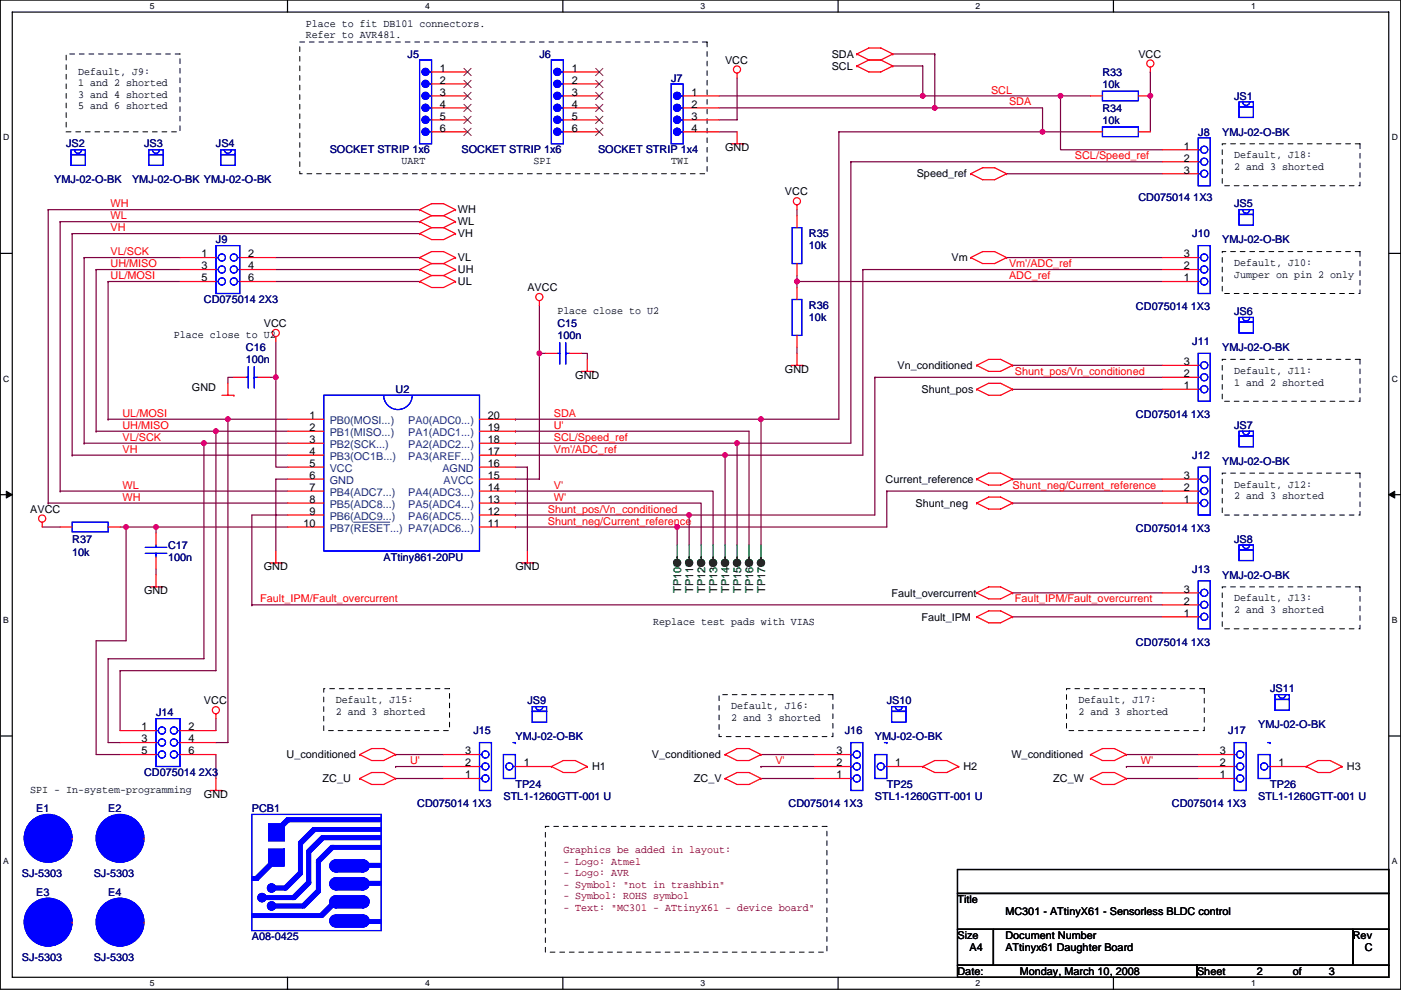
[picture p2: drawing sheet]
<svg xmlns="http://www.w3.org/2000/svg" width="297mm" height="210mm" viewBox="0 0 297 210" stroke-linecap="round" stroke-linejoin="round" font-family="sans-serif">
<path d="M.1 0h296.9v209.8h-296.9zM2.6 2.6h291.8v204.7h-291.8z" fill="none" stroke="#000" stroke-width=".25"/>
<g fill="#fff">
<path d="M31.8 .3h1v2h-1z"/>
<path d="M31.8 207.5h1v2.1h-1z"/>
</g>
<path d="M61 0v2.6M61 207.3v2.5" fill="none" stroke="#000" stroke-width=".25"/>
<g fill="#fff">
<path d="M90.1 .3h1v2h-1z"/>
<path d="M90.1 207.5h1v2.1h-1z"/>
</g>
<path d="M119.3 0v2.6M119.3 207.3v2.5" fill="none" stroke="#000" stroke-width=".25"/>
<g fill="#fff">
<path d="M148.5 .3h1v2h-1z"/>
<path d="M148.5 207.5h1v2.1h-1z"/>
</g>
<path d="M177.7 0v2.6M177.7 207.3v2.5" fill="none" stroke="#000" stroke-width=".25"/>
<g fill="#fff">
<path d="M206.9 .3h1v2h-1z"/>
<path d="M206.9 207.5h1v2.1h-1z"/>
</g>
<path d="M236.1 0v2.6M236.1 207.3v2.5" fill="none" stroke="#000" stroke-width=".25"/>
<g fill="#fff">
<path d="M265.2 .3h1v2h-1z"/>
<path d="M265.2 207.5h1v2.1h-1z"/>
<path d="M.7 28.2h1.3v2h-1.3z"/>
<path d="M295.1 28.2h1.3v2h-1.3z"/>
<path d="M.7 79.3h1.3v2.1h-1.3z"/>
<path d="M295.1 79.3h1.3v2.1h-1.3z"/>
</g>
<path d="M.1 53.7h2.5M294.4 53.7h2.6" fill="none" stroke="#000" stroke-width=".25"/>
<g fill="#fff">
<path d="M.7 130.5h1.2v2h-1.2z"/>
<path d="M295.1 130.5h1.2v2h-1.2z"/>
</g>
<path d="M.1 104.9h2.5M294.4 104.9h2.6" fill="none" stroke="#000" stroke-width=".25"/>
<path d="M1.3 104.2l1.3 .7-1.3 .7zM294.4 104.9l1.3-.7v1.4z" fill="#000" stroke="#000" stroke-width=".21"/>
<g fill="#fff">
<path d="M.7 181.7h1.2v2h-1.2z"/>
<path d="M295.1 181.7h1.2v2h-1.2z"/>
</g>
<path d="M.1 156.1h2.5M294.4 156.1h2.6M203 184.4h91.4v5.1h-91.4zM203 189.5h91.4v7.6h-91.4zM203 197.1h7.6v7.6h-7.6zM210.6 197.1h76.2v7.6h-76.2zM286.8 197.1h7.6v7.6h-7.6zM203 204.7h50.8v2.6h-50.8zM253.8 204.7h40.6v2.6h-40.6z" fill="none" stroke="#000" stroke-width=".25"/>
<g fill="none" stroke="#800040" stroke-width=".25">
<path d="M156.3 16.5v8.9h-3.8M189.3 14h6.3v6.3M189.3 11.5h8.9M198.2 11.5h.1M198.2 11.5v11.4M243.9 15.3h.1M243.9 15.3v12.7M152.5 28h3.8M152.5 20.3h43.1M152.5 22.9h45.7M180.4 34.3h.1M180.4 34.3v59.7h-71.1"/>
<path d="M180.4 34.3h66M195.6 20.3h29.2v11.5h21.6M195.6 20.3h.1M198.2 22.9h.1M198.2 22.9h22.8v5.1M213.4 36.9h33M221 28h.1M221 28h-43.1v60.9h-16.5M221 28h10.2M224.8 20.3h.1M224.8 20.3h6.4M243.9 20.3h.1"/>
<path d="M10.2 44.5h.1M10.2 44.5v62.2M10.2 44.5h78.8M12.8 47h.1M12.8 47v57.2M12.8 47h76.2M15.3 49.6h.1M15.3 49.6v46.9M15.3 49.6h73.7M17.8 54.6h.1M17.8 54.6v39.4M17.8 54.6h20.4"/>
<path d="M20.4 57.2h.1M20.4 57.2v34.3M20.4 57.2h17.8M22.9 59.7h.1M22.9 59.7v29.2M22.9 59.7h15.3M58.5 54.6h30.5M58.5 57.2h30.5M58.5 59.7h30.5M169 59.7h.1M169 44.5v1.2M169 59.7v1.3"/>
<path d="M169 58.4v1.3M169 59.7h77.4M182.9 57.2h.1M182.9 57.2v39.3h-29.2M182.9 57.2h63.5M213.4 54.6h33M58.5 72.4v7.6h-1.3M114.4 75v26.6h-5.1M114.4 75h.1M114.4 64.8v10.2h1.2M123.3 75h1.2v1.2M169 73.7v1.3"/>
<path d="M214.7 77.5h31.7M15.3 96.5h.1M15.3 96.5h45.7M17.8 94h.1M17.8 94h25.4M20.4 91.5h.1M20.4 91.5h25.4M22.9 88.9h.1M22.9 88.9h25.4M43.2 94h17.8M43.2 94v45.7h-20.3v17.8h2.6M43.2 94h.1"/>
<path d="M45.8 91.5h15.2M45.8 91.5v50.8h-20.3v12.7M45.8 91.5h.1M48.3 88.9h12.7M48.3 88.9v68.6h-2.5M48.3 88.9h.1M49.6 80h-1.3v1.3M58.5 80v19.1h2.5M58.5 80h.1M109.3 99.1h2.5v17.8M109.3 96.5h44.4v19.1M109.3 96.5h.1"/>
<path d="M109.3 91.5h49.5v24.1M109.3 88.9h52.1v26.7M109.3 88.9h.1M109.3 91.5h.1M109.3 94h.1M153.7 96.5h.1M156.3 94h.1M156.3 94v21.6M161.4 88.9h.1M185.5 80h.1M185.5 80v29.2h-39.4M185.5 80h60.9"/>
<path d="M214.7 82.6h31.7M9 111.8h3.8M10.2 106.7h.1M10.2 106.7h50.8M12.8 104.2h.1M12.8 104.2h48.2M25.5 111.8h1.2M26.7 111.8v24.1h-6.3v24.1h5.1M26.7 111.8h6.4v1.3M26.7 111.8h.1M33.1 111.8h.1M33.1 111.8h27.9"/>
<path d="M61 109.2h-7.6v19.1M61 101.6h-2.5v15.3M109.3 111.8h34.3v3.8M109.3 111.8h.1M109.3 109.2h36.8v6.4M109.3 109.2h.1M109.3 106.7h39.4v8.9M109.3 106.7h.1M109.3 104.2h41.9v11.4M109.3 104.2h.1M143.6 111.8h.1M146.1 109.2h.1"/>
<path d="M188 104.2h.1M188 104.2v7.6h-44.4M188 104.2h58.4M214.7 106.7h31.7M214.7 101.6h31.7M33.1 120.7v1.2M53.4 128.3h.1M53.4 128.3h193M214.7 125.8h31.7M214.7 130.8h31.7M45.8 152.4v2.6M45.8 160v5.1"/>
<path d="M83.9 165.1h10.1M83.9 160h10.1M83.9 162.6h.1M83.9 162.6h10.1M161.4 165.1h11.4M161.4 160h11.4M161.4 162.6h.1M161.4 162.6h11.4M238.8 165.1h15.3M238.8 160h15.3M238.8 162.6h.1M238.8 162.6h15.3"/>
</g>
<g fill="#f0f" stroke="#f0f" stroke-width=".25">
<circle cx="48.3" cy="88.9" r=".5"/>
<circle cx="114.3" cy="74.9" r=".5"/>
<circle cx="221" cy="27.9" r=".5"/>
<circle cx="45.8" cy="91.4" r=".5"/>
<circle cx="43.2" cy="94" r=".5"/>
<circle cx="156.3" cy="94" r=".5"/>
<circle cx="161.3" cy="88.9" r=".5"/>
<circle cx="33.1" cy="111.8" r=".5"/>
<circle cx="143.6" cy="111.8" r=".5"/>
<circle cx="146.1" cy="109.2" r=".5"/>
<circle cx="153.7" cy="96.5" r=".5"/>
<circle cx="169" cy="59.7" r=".5"/>
<circle cx="198.2" cy="22.9" r=".5"/>
<circle cx="195.6" cy="20.3" r=".5"/>
<circle cx="26.7" cy="111.8" r=".5"/>
<circle cx="224.8" cy="20.3" r=".5"/>
<circle cx="58.5" cy="80" r=".5"/>
<circle cx="243.9" cy="20.3" r=".5"/>
</g>
<g fill="none" stroke="#f00" stroke-width=".25">
<path d="M91.5 15.3h7.6M91.5 17.8h7.6M119.4 15.3h7.7M119.4 17.8h7.7M156.3 15.5v1M181.7 14h.1M181.7 14l2.5 1.3h2.5l2.6-1.3M181.7 11.5l2.5-1.3h2.5l2.6 1.3M181.7 11.5h.1M181.7 11.5l2.5 1.2M184.2 12.7h2.5M184.2 12.7l-2.5 1.3"/>
<path d="M186.7 12.7l2.6 1.3M189.3 14h.1M189.3 11.5h.1M189.3 11.5l-2.6 1.2M243.9 14.2v1.1M91.5 20.3h7.6M91.5 22.9h7.6M91.5 25.4h7.6M91.5 28h7.6M119.4 20.3h7.7M119.4 22.9h7.7M119.4 25.4h7.7"/>
<path d="M119.4 28h7.7M144.8 20.3h7.7M144.8 22.9h7.7M144.8 25.4h7.7M144.8 28h7.7M155 30.5h2.5M156.3 28v2.5M157.5 30.5h.1M205.8 36.9l2.5-1.3h2.6l2.5 1.3M205.8 36.9h.1M205.8 36.9l2.5 1.2h2.6l2.5-1.2M213.4 36.9h.1"/>
<path d="M231.2 20.3h2.5M231.2 28h2.5M241.4 20.3h2.5M241.4 28h2.5M246.4 31.8h7.7M246.4 34.3h7.7M246.4 36.9h7.7M38.2 54.6h7.6M38.2 57.2h7.6M38.2 59.7h7.6M50.9 54.6h7.6M50.9 57.2h7.6"/>
<path d="M50.9 59.7h7.6M89 54.6l2.5-1.2h2.5l2.6 1.2M89 54.6h.1M89 57.2h.1M89 59.7l2.5 1.3h2.5l2.6-1.3M89 59.7h.1M89 49.6l2.5 1.2h2.5l2.6-1.2M89 49.6h.1M89 44.5l2.5-1.3h2.5l2.6 1.3M89 44.5h.1M89 47h.1M89 54.6l2.5 1.3"/>
<path d="M89 57.2l2.5 1.2M89 44.5l2.5 1.2M89 47l2.5 1.3M91.5 55.9h2.5M91.5 58.4h2.5M91.5 48.3h2.5M91.5 45.7h2.5M91.5 55.9l-2.5 1.3M91.5 58.4l-2.5 1.3M91.5 48.3l-2.5 1.3M91.5 45.7l-2.5 1.3M94 55.9l2.6 1.3"/>
<path d="M94 58.4l2.6 1.3M94 48.3l2.6 1.3M94 45.7l2.6 1.3M96.6 54.6h.1M96.6 57.2h.1M96.6 59.7h.1M96.6 49.6h.1M96.6 44.5h.1M96.6 47h.1M96.6 54.6l-2.6 1.3M96.6 57.2l-2.6 1.2M96.6 44.5l-2.6 1.2"/>
<path d="M96.6 47l-2.6 1.3M169 43.5v1M169 45.7v2.6M169 55.9v2.5M205.8 54.6l2.5-1.2h2.6l2.5 1.2M205.8 54.6h.1M205.8 54.6l2.5 1.3h2.6l2.5-1.3M213.4 54.6h.1M246.4 54.6h7.7M246.4 57.2h7.7M246.4 59.7h7.7M58.5 71.4v1"/>
<path d="M114.4 63.8v1M115.6 75h2.6M120.7 75h2.6M123.3 78.8h2.5M124.5 76.2v2.6M125.8 78.8h.1M167.7 77.5h2.5M169 75v2.5M169 61v2.5M169 71.1v2.6M170.2 77.5h.1M207.1 77.5l2.5-1.3h2.5l2.6 1.3"/>
<path d="M207.1 77.5h.1M207.1 77.5l2.5 1.3h2.5l2.6-1.3M214.7 77.5h.1M246.4 77.5h7.7M47.1 83.8h2.5M48.3 81.3v2.5M49.6 83.8h.1M49.6 80h2.5M54.7 80h2.5M61 88.9h7.6M61 91.5h7.6M61 94h7.6"/>
<path d="M61 96.5h7.6M61 99.1h7.6M101.7 88.9h7.6M101.7 91.5h7.6M101.7 94h7.6M101.7 96.5h7.6M101.7 99.1h7.6M207.1 82.6l2.5-1.3h2.5l2.6 1.3M207.1 82.6h.1M207.1 82.6l2.5 1.2h2.5l2.6-1.2M214.7 82.6h.1M246.4 80h7.7"/>
<path d="M246.4 82.6h7.7M9 110.8v1M12.8 111.8h2.5M22.9 111.8h2.6M33.1 113.1v2.5M33.1 118.1v2.6M57.2 119.4h2.6M58.5 116.9v2.5M59.8 119.4h.1M61 101.6h7.6M61 104.2h7.6M61 106.7h7.6"/>
<path d="M61 109.2h7.6M61 111.8h7.6M101.7 101.6h7.6M101.7 104.2h7.6M101.7 106.7h7.6M101.7 109.2h7.6M101.7 111.8h7.6M110.6 119.4h2.5M111.8 116.9v2.5M113.1 119.4h.1M207.1 101.6l2.5-1.2h2.5l2.6 1.2M207.1 101.6h.1"/>
<path d="M207.1 101.6l2.5 1.3h2.5l2.6-1.3M207.1 106.7l2.5-1.3h2.5l2.6 1.3M207.1 106.7h.1M207.1 106.7l2.5 1.3h2.5l2.6-1.3M214.7 101.6h.1M214.7 106.7h.1M246.4 101.6h7.7M246.4 104.2h7.7M246.4 106.7h7.7M31.8 124.5h2.6M33.1 121.9v2.6M34.4 124.5h.1"/>
<path d="M207.1 125.8l2.5-1.3h2.5l2.6 1.3M207.1 125.8h.1M207.1 125.8l2.5 1.2h2.5l2.6-1.2M207.1 130.8l2.5-1.2h2.5l2.6 1.2M207.1 130.8h.1M207.1 130.8l2.5 1.3h2.5l2.6-1.3M214.7 125.8h.1M214.7 130.8h.1M246.4 130.8h7.7M246.4 128.3h7.7M246.4 125.8h7.7M25.5 155h7.6"/>
<path d="M25.5 157.5h7.6M38.2 155h7.6M38.2 157.5h7.6M45.8 151.4v1M15.3 177.8h.1M25.5 160h7.6M30.5 177.8h.1M38.2 160h7.6M44.5 167.7h2.6M45.8 165.1v2.6M47.1 167.7h.1M76.3 160l2.5-1.2h2.5l2.6 1.2"/>
<path d="M76.3 160h.1M76.3 160l2.5 1.3h2.5l2.6-1.3M76.3 165.1l2.5-1.2h2.5l2.6 1.2M76.3 165.1h.1M76.3 165.1l2.5 1.3h2.5l2.6-1.3M83.9 160h.1M83.9 165.1h.1M94 160h7.7M94 162.6h7.7M94 165.1h7.7M109.3 162.6h7.6M116.9 162.6l2.5-1.3h2.6l2.5 1.3"/>
<path d="M116.9 162.6l2.5 1.3h2.6l2.5-1.3M116.9 162.6h.1M124.5 162.6h.1M153.7 160l2.6-1.2h2.5l2.6 1.2M153.7 160h.1M153.7 160l2.6 1.3h2.5l2.6-1.3M153.7 165.1l2.6-1.2h2.5l2.6 1.2M153.7 165.1h.1M153.7 165.1l2.6 1.3h2.5l2.6-1.3M161.4 160h.1M161.4 165.1h.1M172.8 160h7.6"/>
<path d="M172.8 162.6h7.6M172.8 165.1h7.6M188 162.6h7.6M195.6 162.6l2.6-1.3h2.5l2.6 1.3M195.6 162.6l2.6 1.3h2.5l2.6-1.3M195.6 162.6h.1M203.3 162.6h.1M231.2 160l2.5-1.2h2.6l2.5 1.2M231.2 160h.1M231.2 160l2.5 1.3h2.6l2.5-1.3M231.2 165.1l2.5-1.2h2.6l2.5 1.2M231.2 165.1h.1"/>
<path d="M231.2 165.1l2.5 1.3h2.6l2.5-1.3M238.8 160h.1M238.8 165.1h.1M254.1 160h7.6M254.1 162.6h7.6M254.1 165.1h7.6M269.3 162.6h7.6M276.9 162.6l2.6-1.3h2.5l2.5 1.3M276.9 162.6l2.6 1.3h2.5l2.5-1.3M276.9 162.6h.1M284.5 162.6h.1M15.3 195.6h.1"/>
<path d="M30.5 195.6h.1"/>
<circle cx="156.3" cy="14.7" r=".76"/>
<circle cx="243.9" cy="13.5" r=".76"/>
<circle cx="169" cy="42.7" r=".76"/>
<circle cx="58.5" cy="70.6" r=".76"/>
<circle cx="114.3" cy="63" r=".76"/>
<circle cx="8.9" cy="110" r=".76"/>
<circle cx="45.8" cy="150.6" r=".76"/>
</g>
<path d="M14 11.5h24.2v16.5h-24.2zM63.6 8.9h86.3v28h-86.3zM259.1 30.5h29.2v8.9h-29.2zM259.1 53.4h29.2v8.9h-29.2zM259.1 76.2h29.2v8.9h-29.2zM259.1 100.4h29.2v8.8h-29.2zM259.1 124.5h29.2v8.9h-29.2zM68.6 146.1h26.7v8.9h-26.7zM152.5 147.3h24.1v8.9h-24.1zM226.1 146.1h29.2v8.9h-29.2zM115.6 175.3h59.7v26.7h-59.7z" fill="none" stroke="#000" stroke-width=".21" stroke-dasharray="1 1 1 1 1 1 1 1"/>
<g fill="none" stroke="#00f" stroke-width=".25">
<path d="M89 12.7h2.5v17.8h-2.5zM91 17.8h.5M91 15.3h.5M116.9 12.7h2.5v17.8h-2.5zM118.9 17.8h.5M118.9 15.3h.5M142.3 17.8h2.5v12.7h-2.5zM233.7 19.3h7.7v2.1h-7.7zM15 32.8h3.1v2.3h-3.1zM15 31.8h3.1v1h-3.1zM15.8 31.7a.75 .75 0 0 0 .8 .8 .75 .75 0 0 0 .7-.8M31.6 32.8h3v2.3h-3z"/>
<path d="M31.6 31.8h3v1h-3zM32.3 31.7a.75 .75 0 0 0 .8 .8 .75 .75 0 0 0 .7-.8M46.8 32.8h3v2.3h-3zM46.8 31.8h3v1h-3zM47.6 31.7a.75 .75 0 0 0 .7 .8 .75 .75 0 0 0 .8-.8M91 20.3h.5M91 25.4h.5M91 22.9h.5M91 28h.5M91.5 22.9h.1M91.5 28h.1M118.9 20.3h.5"/>
<path d="M118.9 25.4h.5M118.9 22.9h.5M118.9 28h.5M119.4 22.9h.1M119.4 28h.1M144.3 22.9h.5M144.3 25.4h.5M144.3 20.3h.5M144.3 28h.5M144.8 28h.1M233.7 26.9h7.7v2.1h-7.7zM254.1 29.2h2.5v10.2h-2.5z"/>
<path d="M254.1 31.8h.5M254.1 34.3h.5M254.1 36.9h.5M262.7 22.6h3v2.3h-3zM262.7 21.6h3v1h-3zM263.5 21.6a.75 .75 0 0 0 .7 .8 .75 .75 0 0 0 .8-.8M45.8 54.6h.5M45.8 57.2h.5M45.8 59.7h.5M45.8 52.1h5.1v10.2h-5.1zM50.4 54.6h.5M50.4 59.7h.5"/>
<path d="M50.4 57.2h.5M168 48.3h2v7.6h-2zM254.1 52.1h2.5v10.2h-2.5zM254.1 59.7h.5M254.1 57.2h.5M254.1 54.6h.5M262.7 45.5h3v2.3h-3zM262.7 44.5h3v1h-3zM263.5 44.4a.75 .75 0 0 0 .7 .8 .75 .75 0 0 0 .8-.8M52.6 77.7v4.6M53.9 77.7v4.6M118.2 75h.5"/>
<path d="M118.7 72.7v4.5M119.9 72.7v4.5M119.9 75h.1M119.9 75h.8M168 63.5h2v7.6h-2zM254.1 75h2.5v10.1h-2.5zM254.1 77.5h.5M262.7 68.3h3v2.3h-3zM262.7 67.3h3v1h-3zM263.5 67.3a.75 .75 0 0 0 .7 .8 .75 .75 0 0 0 .8-.8M52.1 80h.5M53.9 80h.1"/>
<path d="M53.9 80h.8M68.6 83.8h33.1v33.1h-33.1zM81.3 83.8a3 3 0 0 0 3.1 3.1 3 3 0 0 0 3-3.1M254.1 99.1h2.5v10.1h-2.5zM254.1 82.6h.5M254.1 80h.5M262.7 92.5h3v2.3h-3zM262.7 91.5h3v1h-3zM263.5 91.4a.75 .75 0 0 0 .7 .8 .75 .75 0 0 0 .8-.8M15.3 110.8h7.6v2h-7.6zM30.8 117.4h4.6M30.8 116.1h4.6"/>
<path d="M33.1 115.6v.5M33.1 117.4h.1M33.1 117.4v.7M254.1 106.7h.5M254.1 104.2h.5M254.1 101.6h.5M262.7 116.6h3v2.3h-3zM262.7 115.6h3v1h-3zM263.5 115.6a.75 .75 0 0 0 .7 .7 .75 .75 0 0 0 .8-.7M254.1 123.2h2.5v10.2h-2.5zM254.1 130.8h.5M254.1 128.3h.5"/>
<path d="M254.1 125.8h.5M33.1 152.4h5.1v10.2h-5.1zM33.1 155h.5M33.1 157.5h.5M37.7 155h.5M37.7 157.5h.5M101.7 157.5h2.5v10.2h-2.5zM108.8 157.5h.5M109.3 157.5h.1M112.8 150.9h3.1v2.3h-3.1zM112.8 149.9h3.1v1h-3.1zM113.6 149.9a.75 .75 0 0 0 .7 .7 .75 .75 0 0 0 .8-.7"/>
<path d="M180.4 157.5h2.5v10.2h-2.5zM187.5 157.5h.5M188 157.5h.1M189 150.9h3.1v2.3h-3.1zM189 149.9h3.1v1h-3.1zM189.8 149.9a.75 .75 0 0 0 .7 .7 .75 .75 0 0 0 .8-.7M261.7 157.5h2.5v10.2h-2.5zM268.8 157.5h.5M269.3 157.5h.1M270.3 148.4h3.1v2.2h-3.1zM270.3 147.3h3.1v1.1h-3.1zM271.1 147.3a.75 .75 0 0 0 .7 .8 .75 .75 0 0 0 .8-.8"/>
<path d="M33.1 160h.5M37.7 160h.5M53.4 172.7h27.4v24.7h-27.4zM101.7 165.1h.5M101.7 162.6h.5M101.7 160h.5M106.7 160h2.6v5.1h-2.6zM108.8 162.6h.5M180.4 165.1h.5M180.4 162.6h.5M180.4 160h.5M185.5 160h2.5v5.1h-2.5z"/>
<path d="M187.5 162.6h.5M261.7 165.1h.5M261.7 162.6h.5M261.7 160h.5M266.8 160h2.5v5.1h-2.5zM268.8 162.6h.5"/>
<circle cx="255.3" cy="34.3" r=".76"/>
<circle cx="255.3" cy="31.8" r=".76"/>
<circle cx="255.3" cy="36.8" r=".76"/>
<circle cx="47" cy="54.6" r=".76"/>
<circle cx="47" cy="57.2" r=".76"/>
<circle cx="47" cy="59.7" r=".76"/>
<circle cx="49.6" cy="54.6" r=".76"/>
<circle cx="49.6" cy="57.2" r=".76"/>
<circle cx="49.6" cy="59.7" r=".76"/>
<circle cx="255.3" cy="54.6" r=".76"/>
<circle cx="255.3" cy="57.2" r=".76"/>
<circle cx="255.3" cy="59.7" r=".76"/>
<circle cx="255.3" cy="77.5" r=".76"/>
<circle cx="255.3" cy="80" r=".76"/>
<circle cx="255.3" cy="82.6" r=".76"/>
<circle cx="255.3" cy="101.6" r=".76"/>
<circle cx="255.3" cy="106.7" r=".76"/>
<circle cx="255.3" cy="104.1" r=".76"/>
<circle cx="255.3" cy="125.7" r=".76"/>
<circle cx="255.3" cy="128.3" r=".76"/>
<circle cx="255.3" cy="130.8" r=".76"/>
<circle cx="34.3" cy="157.5" r=".76"/>
<circle cx="34.3" cy="154.9" r=".76"/>
<circle cx="36.9" cy="157.5" r=".76"/>
<circle cx="36.9" cy="154.9" r=".76"/>
<circle cx="34.3" cy="160" r=".76"/>
<circle cx="36.9" cy="160" r=".76"/>
<circle cx="102.9" cy="165.1" r=".76"/>
<circle cx="102.9" cy="160" r=".76"/>
<circle cx="102.9" cy="162.6" r=".76"/>
<circle cx="108" cy="162.6" r=".76"/>
<circle cx="181.7" cy="165.1" r=".76"/>
<circle cx="181.7" cy="160" r=".76"/>
<circle cx="181.7" cy="162.6" r=".76"/>
<circle cx="186.7" cy="162.6" r=".76"/>
<circle cx="262.9" cy="165.1" r=".76"/>
<circle cx="262.9" cy="160" r=".76"/>
<circle cx="262.9" cy="162.6" r=".76"/>
<circle cx="268" cy="162.6" r=".76"/>
</g>
<g fill="#00f" stroke="#00f" stroke-width=".25">
<path d="M67.1 182.9v6.1h.8v-6.1z" fill-rule="evenodd"/>
<path d="M58 191.8v.8h6.1v-.8z" fill-rule="evenodd"/>
<path d="M64.1 191.8l3-3.1h.8v.6l-3.3 3.3h-.5z" fill-rule="evenodd"/>
<path d="M74.7 183.2v.7h6.1v-.7z" fill-rule="evenodd"/>
<path d="M65.1 187h.7v.5l-3.3 3.3h-.5v-.8z" fill-rule="evenodd"/>
<path d="M65.1 180.6v6.6h.7v-6.6z" fill-rule="evenodd"/>
<path d="M53.4 185.9v.8h1.3v-.8z" fill-rule="evenodd"/>
<path d="M63.3 184.9h.8v.5l-3.3 3.3h-.5v-.7z" fill-rule="evenodd"/>
<path d="M63.3 179.1v6.1h.8v-6.1z" fill-rule="evenodd"/>
<path d="M70.2 179.3h.7v.6l-3.3 3.3h-.5v-.8z" fill-rule="evenodd"/>
<path d="M68.1 177.3h.8v.5l-3.3 3.3h-.5v-.7z" fill-rule="evenodd"/>
<path d="M66.4 175.5h.7v.5l-3.3 3.3h-.5v-.7z" fill-rule="evenodd"/>
<path d="M70.4 179.3v.8h10.4v-.8z" fill-rule="evenodd"/>
<path d="M68.4 177.3v.8h12.4v-.8z" fill-rule="evenodd"/>
<path d="M66.4 175.5v.8h14.4v-.8z" fill-rule="evenodd"/>
<path d="M71.2 182.4v2.5h5.8v-2.5z" fill-rule="evenodd"/>
<path d="M71.2 186.2v2.5h5.8v-2.5z" fill-rule="evenodd"/>
<path d="M71.2 190v2.6h5.8v-2.6z" fill-rule="evenodd"/>
<path d="M74.7 187v.7h6.1v-.7z" fill-rule="evenodd"/>
<path d="M56.2 190v.8h6.1v-.8z" fill-rule="evenodd"/>
<path d="M53.4 193.8v.8h14.5v-.8z" fill-rule="evenodd"/>
<path d="M67.9 193.8l3-3h.8v.5l-3.3 3.3h-.5z" fill-rule="evenodd"/>
<path d="M71.2 194.1v2.5h5.8v-2.5z" fill-rule="evenodd"/>
<path d="M75 195.1v.8h5.8v-.8z" fill-rule="evenodd"/>
<path d="M57 174.8v3.5h3.3v-3.5z" fill-rule="evenodd"/>
<path d="M57 180.1v3.6h3.3v-3.6z" fill-rule="evenodd"/>
<path d="M57.7 176.6l3.1-3.1h.7v.5l-3.3 3.3h-.5z" fill-rule="evenodd"/>
<path d="M60.8 173.5v.8h20v-.8z" fill-rule="evenodd"/>
<path d="M54.2 185.9l3-3h.8v.5l-3.3 3.3h-.5z" fill-rule="evenodd"/>
<path d="M57.2 188v.7h3.3v-.7z" fill-rule="evenodd"/>
<path d="M67.1 182.9v6.1h.8v-6.1z" fill-rule="evenodd"/>
<path d="M58 191.8v.8h6.1v-.8z" fill-rule="evenodd"/>
<path d="M64.1 191.8l3-3.1h.8v.6l-3.3 3.3h-.5z" fill-rule="evenodd"/>
<path d="M74.7 183.2v.7h6.1v-.7z" fill-rule="evenodd"/>
<path d="M65.1 187h.7v.5l-3.3 3.3h-.5v-.8z" fill-rule="evenodd"/>
<path d="M65.1 180.6v6.6h.7v-6.6z" fill-rule="evenodd"/>
<path d="M53.4 185.9v.8h1.3v-.8z" fill-rule="evenodd"/>
<path d="M63.3 184.9h.8v.5l-3.3 3.3h-.5v-.7z" fill-rule="evenodd"/>
<path d="M63.3 179.1v6.1h.8v-6.1z" fill-rule="evenodd"/>
<path d="M70.2 179.3h.7v.6l-3.3 3.3h-.5v-.8z" fill-rule="evenodd"/>
<path d="M68.1 177.3h.8v.5l-3.3 3.3h-.5v-.7z" fill-rule="evenodd"/>
<path d="M66.4 175.5h.7v.5l-3.3 3.3h-.5v-.7z" fill-rule="evenodd"/>
<path d="M70.4 179.3v.8h10.4v-.8z" fill-rule="evenodd"/>
<path d="M68.4 177.3v.8h12.4v-.8z" fill-rule="evenodd"/>
<path d="M66.4 175.5v.8h14.4v-.8z" fill-rule="evenodd"/>
<path d="M71.2 182.4v2.5h5.8v-2.5z" fill-rule="evenodd"/>
<path d="M71.2 186.2v2.5h5.8v-2.5z" fill-rule="evenodd"/>
<path d="M71.2 190v2.6h5.8v-2.6z" fill-rule="evenodd"/>
<path d="M74.7 187v.7h6.1v-.7z" fill-rule="evenodd"/>
<path d="M56.2 190v.8h6.1v-.8z" fill-rule="evenodd"/>
<path d="M53.4 193.8v.8h14.5v-.8z" fill-rule="evenodd"/>
<path d="M67.9 193.8l3-3h.8v.5l-3.3 3.3h-.5z" fill-rule="evenodd"/>
<path d="M71.2 194.1v2.5h5.8v-2.5z" fill-rule="evenodd"/>
<path d="M75 195.1v.8h5.8v-.8z" fill-rule="evenodd"/>
<path d="M57 174.8v3.5h3.3v-3.5z" fill-rule="evenodd"/>
<path d="M57 180.1v3.6h3.3v-3.6z" fill-rule="evenodd"/>
<path d="M57.7 176.6l3.1-3.1h.7v.5l-3.3 3.3h-.5z" fill-rule="evenodd"/>
<path d="M60.8 173.5v.8h20v-.8z" fill-rule="evenodd"/>
<path d="M54.2 185.9l3-3h.8v.5l-3.3 3.3h-.5z" fill-rule="evenodd"/>
<path d="M57.2 188v.7h3.3v-.7z" fill-rule="evenodd"/>
<circle cx="10.2" cy="177.8" r="5.1"/>
<circle cx="90.2" cy="22.9" r=".76"/>
<circle cx="90.2" cy="20.3" r=".76"/>
<circle cx="90.2" cy="17.8" r=".76"/>
<circle cx="90.2" cy="15.2" r=".76"/>
<circle cx="90.2" cy="27.9" r=".76"/>
<circle cx="90.2" cy="25.4" r=".76"/>
<circle cx="118.2" cy="22.9" r=".76"/>
<circle cx="118.2" cy="20.3" r=".76"/>
<circle cx="118.2" cy="17.8" r=".76"/>
<circle cx="118.2" cy="15.2" r=".76"/>
<circle cx="118.2" cy="27.9" r=".76"/>
<circle cx="118.2" cy="25.4" r=".76"/>
<circle cx="10.2" cy="195.6" r="5.1"/>
<circle cx="25.4" cy="177.8" r="5.1"/>
<circle cx="25.4" cy="195.6" r="5.1"/>
<circle cx="143.6" cy="27.9" r=".76"/>
<circle cx="143.6" cy="25.4" r=".76"/>
<circle cx="143.6" cy="22.9" r=".76"/>
<circle cx="143.6" cy="20.3" r=".76"/>
<circle cx="57.6" cy="192.2" r=".88"/>
<circle cx="55.5" cy="190.4" r=".88"/>
<circle cx="57.6" cy="188.3" r=".88"/>
<circle cx="77" cy="183.7" r="1.26"/>
<circle cx="71.2" cy="183.7" r="1.26"/>
<circle cx="77" cy="187.5" r="1.26"/>
<circle cx="71.2" cy="187.5" r="1.26"/>
<circle cx="71.2" cy="191.3" r="1.26"/>
<circle cx="77" cy="191.3" r="1.26"/>
<circle cx="71.2" cy="195.3" r="1.26"/>
<circle cx="77" cy="195.3" r="1.26"/>
</g>
<g fill="#008000" stroke="#008000" stroke-width=".25">
<circle cx="143.6" cy="119.4" r=".76"/>
<circle cx="146.1" cy="119.4" r=".76"/>
<circle cx="148.6" cy="119.4" r=".76"/>
<circle cx="151.2" cy="119.4" r=".76"/>
<circle cx="153.7" cy="119.4" r=".76"/>
<circle cx="156.3" cy="119.4" r=".76"/>
<circle cx="158.8" cy="119.4" r=".76"/>
<circle cx="161.3" cy="119.4" r=".76"/>
</g>
<g fill="none" stroke="#008000" stroke-width=".25">
<path d="M143.6 118.1h.1M143.6 115.6v3M146.1 118.1h.1M146.1 115.6v3M148.7 118.1h.1M148.7 115.6v3M151.2 118.1h.1M151.2 115.6v3M153.7 118.1h.1M153.7 115.6v3M156.3 118.1h.1M156.3 115.6v3"/>
<path d="M158.8 118.1h.1M158.8 115.6v3M161.4 118.1h.1M161.4 115.6v3"/>
</g>
<g fill="none" stroke="#804000" stroke-width=".21">
<path d="M98.4 14.5l1.5 1.5M98.4 17l1.5 1.6M98.4 19.6l1.5 1.5M99.9 14.5l-1.6 1.5M99.9 17l-1.6 1.6M99.9 19.6l-1.6 1.5M126.3 14.5l1.5 1.5M126.3 17l1.5 1.6M126.3 19.6l1.5 1.5M127.8 14.5l-1.5 1.5M127.8 17l-1.5 1.6M127.8 19.6l-1.5 1.5"/>
<path d="M98.4 22.1l1.5 1.6M98.4 24.7l1.5 1.5M98.4 27.2l1.5 1.5M99.9 22.1l-1.6 1.6M99.9 24.7l-1.6 1.5M99.9 27.2l-1.6 1.5M126.3 22.1l1.5 1.6M126.3 24.7l1.5 1.5M126.3 27.2l1.5 1.5M127.8 22.1l-1.5 1.6M127.8 24.7l-1.5 1.5M127.8 27.2l-1.5 1.5"/>
</g>
<path d="M75 110.8h7.6" fill="none" stroke="#004080" stroke-width=".21"/>
<g font-size="2.3">
<text x="64.8" y="5.7">Place to fit DB101 connectors.</text>
<text x="64.8" y="8.1">Refer to AVR481.</text>
<text x="16.6" y="15.8">Default, J9:</text>
<text x="93.3" y="15.2">1</text>
<text x="93.3" y="17.8">2</text>
<text x="121.2" y="15.2">1</text>
<text x="121.2" y="17.8">2</text>
<text x="153.7" y="13.5">VCC</text>
<text x="176.3" y="14.8">SCL</text>
<text x="176.3" y="12.2">SDA</text>
<text x="241.4" y="12.2">VCC</text>
<text x="16.6" y="18.3">1 and 2 shorted</text>
<text x="16.6" y="20.7">3 and 4 shorted</text>
<text x="16.6" y="23.2">5 and 6 shorted</text>
<text x="93.3" y="20.3">3</text>
<text x="93.3" y="22.9">4</text>
<text x="121.2" y="20.3">3</text>
<text x="121.2" y="22.9">4</text>
<text x="146.6" y="20.3">1</text>
<text x="146.6" y="22.9">2</text>
<text x="93.3" y="25.4">5</text>
<text x="93.3" y="27.9">6</text>
<text x="121.2" y="25.4">5</text>
<text x="121.2" y="27.9">6</text>
<text x="146.6" y="25.4">3</text>
<text x="146.6" y="27.9">4</text>
<text x="85.2" y="34.9">UART</text>
<text x="113.1" y="34.9">SPI</text>
<text x="142.3" y="34.9">TWI</text>
<text x="153.7" y="32">GND</text>
<text x="251" y="31.7">1</text>
<text x="251" y="34.3">2</text>
<text x="261.7" y="33.6">Default, J18:</text>
<text x="166.4" y="41.4">VCC</text>
<text x="194.4" y="37.6">Speed_ref</text>
<text x="251" y="36.8">3</text>
<text x="261.7" y="36">2 and 3 shorted</text>
<text x="97.1" y="45.3">WH</text>
<text x="97.1" y="47.8">WL</text>
<text x="97.1" y="50.3">VH</text>
<text x="42.7" y="54.6">1</text>
<text x="42.7" y="57.1">3</text>
<text x="42.7" y="59.7">5</text>
<text x="52.6" y="54.6">2</text>
<text x="52.6" y="57.1">4</text>
<text x="52.6" y="59.7">6</text>
<text x="97.1" y="55.4">VL</text>
<text x="97.1" y="58">UH</text>
<text x="201.7" y="55.4">Vm</text>
<text x="251" y="59.7">1</text>
<text x="251" y="57.1">2</text>
<text x="251" y="54.6">3</text>
<text x="261.7" y="56.5">Default, J10:</text>
<text x="261.7" y="58.9">Jumper on pin 2 only</text>
<text x="97.1" y="60.5">UL</text>
<text x="111.8" y="61.8">AVCC</text>
<text x="36.9" y="71.7">Place close to U2</text>
<text x="55.9" y="69.4">VCC</text>
<text x="118.2" y="66.6">Place close to U2</text>
<text x="251" y="77.5">3</text>
<text x="40.7" y="82.8">GND</text>
<text x="122" y="80.3">GND</text>
<text x="166.4" y="79">GND</text>
<text x="190.3" y="78.3">Vn_conditioned</text>
<text x="195.4" y="83.4">Shunt_pos</text>
<text x="251" y="82.5">1</text>
<text x="251" y="80">2</text>
<text x="261.7" y="79.3">Default, J11:</text>
<text x="261.7" y="81.8">1 and 2 shorted</text>
<text x="65.6" y="88.9">1</text>
<text x="103.4" y="88.9">20</text>
<text x="65.6" y="91.4">2</text>
<text x="65.6" y="94">3</text>
<text x="103.4" y="91.4">19</text>
<text x="103.4" y="94">18</text>
<text x="65.6" y="96.5">4</text>
<text x="65.6" y="99.1">5</text>
<text x="65.6" y="101.6">6</text>
<text x="103.4" y="99.1">16</text>
<text x="103.4" y="96.5">17</text>
<text x="103.4" y="101.6">15</text>
<text x="251" y="101.6">3</text>
<text x="65.6" y="104.1">7</text>
<text x="65.6" y="106.7">8</text>
<text x="103.4" y="104.1">14</text>
<text x="103.4" y="106.7">13</text>
<text x="187.8" y="102.4">Current_reference</text>
<text x="194.1" y="107.5">Shunt_neg</text>
<text x="251" y="106.7">1</text>
<text x="251" y="104.1">2</text>
<text x="261.7" y="103.4">Default, J12:</text>
<text x="261.7" y="105.9">2 and 3 shorted</text>
<text x="6.4" y="108.8">AVCC</text>
<text x="64.3" y="111.8">10</text>
<text x="65.6" y="109.2">9</text>
<text x="103.4" y="109.2">12</text>
<text x="103.4" y="111.8">11</text>
<text x="55.9" y="120.9">GND</text>
<text x="109.3" y="120.9">GND</text>
<text x="251" y="125.7">3</text>
<text x="30.5" y="126">GND</text>
<text x="189" y="126.5">Fault_overcurrent</text>
<text x="195.4" y="131.6">Fault_IPM</text>
<text x="251" y="130.8">1</text>
<text x="251" y="128.3">2</text>
<text x="261.7" y="127.6">Default, J13:</text>
<text x="261.7" y="130">2 and 3 shorted</text>
<text x="138.5" y="132.7">Replace test pads with VIAS</text>
<text x="43.2" y="149.4">VCC</text>
<text x="71.2" y="149.2">Default, J15:</text>
<text x="228.7" y="149.2">Default, J17:</text>
<text x="30" y="154.9">1</text>
<text x="39.9" y="154.9">2</text>
<text x="71.2" y="151.6">2 and 3 shorted</text>
<text x="155" y="150.4">Default, J16:</text>
<text x="155" y="152.9">2 and 3 shorted</text>
<text x="228.7" y="151.6">2 and 3 shorted</text>
<text x="30" y="157.5">3</text>
<text x="30" y="160">5</text>
<text x="39.9" y="157.5">4</text>
<text x="39.9" y="160">6</text>
<text x="60.8" y="160.8">U_conditioned</text>
<text x="98.6" y="160">3</text>
<text x="138.2" y="160.8">V_conditioned</text>
<text x="177.4" y="160">3</text>
<text x="214.4" y="160.8">W_conditioned</text>
<text x="258.6" y="160">3</text>
<text x="68.4" y="165.9">ZC_U</text>
<text x="98.6" y="165.1">1</text>
<text x="98.6" y="162.6">2</text>
<text x="111.1" y="162.6">1</text>
<text x="125.5" y="163.4">H1</text>
<text x="147.1" y="165.9">ZC_V</text>
<text x="177.4" y="165.1">1</text>
<text x="177.4" y="162.6">2</text>
<text x="189.8" y="162.6">1</text>
<text x="204.3" y="163.4">H2</text>
<text x="223.3" y="165.9">ZC_W</text>
<text x="258.6" y="165.1">1</text>
<text x="258.6" y="162.6">2</text>
<text x="271.1" y="162.6">1</text>
<text x="285.6" y="163.4">H3</text>
<text x="6.4" y="168.2">SPI - In-system-programming</text>
<text x="43.2" y="169.2">GND</text>
<text x="203" y="191.6">Title</text>
<text x="213.2" y="194.1">MC301 - ATtinyX61 - Sensorless BLDC control</text>
<text x="203" y="199.2">Size</text>
<text x="205.5" y="201.7">A4</text>
<text x="213.2" y="199.2">Document Number</text>
<text x="213.2" y="201.7">ATtinyx61 Daughter Board</text>
<text x="286.8" y="199.2">Rev</text>
<text x="289.4" y="201.7">C</text>
<text x="203" y="206.8">Date:</text>
<text x="216.2" y="206.8">Monday, March 10, 2008</text>
<text x="253.8" y="206.8">Sheet</text>
<text x="266.5" y="206.8">2</text>
<text x="274.1" y="206.8">of</text>
<text x="281.7" y="206.8">3</text>
</g>
<g font-size="2.3" fill="#000080">
<text x="86.4" y="12.2">J5</text>
<text x="114.4" y="12.2">J6</text>
<text x="142.3" y="17.3">J7</text>
<text x="233.7" y="16">R33</text>
<text x="233.7" y="18.6">10k</text>
<text x="233.7" y="23.7">R34</text>
<text x="261.7" y="21.1">JS1</text>
<text x="233.7" y="26.2">10k</text>
<text x="254.1" y="28.7">J8</text>
<text x="259.1" y="28.7">YMJ-02-O-BK</text>
<text x="14" y="31.3">JS2</text>
<text x="30.5" y="31.3">JS3</text>
<text x="45.8" y="31.3">JS4</text>
<text x="69.9" y="32.6">SOCKET STRIP 1x6</text>
<text x="97.9" y="32.6">SOCKET STRIP 1x6</text>
<text x="126.8" y="32.6">SOCKET STRIP 1x4</text>
<text x="11.5" y="38.9">YMJ-02-O-BK</text>
<text x="28" y="38.9">YMJ-02-O-BK YMJ-02-O-BK</text>
<text x="241.4" y="42.7">CD075014 1X3</text>
<text x="261.7" y="44">JS5</text>
<text x="45.8" y="51.6">J9</text>
<text x="171.5" y="50.3">R35</text>
<text x="171.5" y="52.9">10k</text>
<text x="252.8" y="50.3">J10</text>
<text x="259.1" y="51.6">YMJ-02-O-BK</text>
<text x="43.2" y="64.3">CD075014 2X3</text>
<text x="171.5" y="65.6">R36</text>
<text x="240.9" y="65.8">CD075014 1X3</text>
<text x="118.2" y="69.4">C15</text>
<text x="118.2" y="71.9">100n</text>
<text x="171.5" y="68.1">10k</text>
<text x="261.7" y="66.8">JS6</text>
<text x="52.1" y="74.5">C16</text>
<text x="52.1" y="77">100n</text>
<text x="252.8" y="73.2">J11</text>
<text x="259.1" y="74.5">YMJ-02-O-BK</text>
<text x="83.9" y="83.4">U2</text>
<text x="240.9" y="88.7">CD075014 1X3</text>
<text x="261.7" y="91">JS7</text>
<text x="252.8" y="97.3">J12</text>
<text x="259.1" y="98.6">YMJ-02-O-BK</text>
<text x="240.9" y="112.8">CD075014 1X3</text>
<text x="15.3" y="115.1">R37</text>
<text x="15.3" y="117.9">10k</text>
<text x="35.6" y="116.4">C17</text>
<text x="35.6" y="118.9">100n</text>
<text x="81.3" y="118.9">ATtiny861-20PU</text>
<text x="261.7" y="115.1">JS8</text>
<text x="252.8" y="121.5">J13</text>
<text x="259.1" y="122.7">YMJ-02-O-BK</text>
<text x="240.9" y="136.9">CD075014 1X3</text>
<text x="111.8" y="149.4">JS9</text>
<text x="188" y="149.4">JS10</text>
<text x="269.3" y="146.9">JS11</text>
<text x="33.1" y="151.9">J14</text>
<text x="100.4" y="155.7">J15</text>
<text x="179.1" y="155.7">J16</text>
<text x="260.4" y="155.7">J17</text>
<text x="266.8" y="154.5">YMJ-02-O-BK</text>
<text x="109.3" y="157">YMJ-02-O-BK</text>
<text x="185.5" y="157">YMJ-02-O-BK</text>
<text x="30.5" y="164.6">CD075014 2X3</text>
<text x="109.3" y="167.2">TP24</text>
<text x="188" y="167.2">TP25</text>
<text x="269.3" y="167.2">TP26</text>
<text x="7.7" y="172.3">E1</text>
<text x="22.9" y="172.3">E2</text>
<text x="53.4" y="172.3">PCB1</text>
<text x="88.5" y="171.2">CD075014 1X3</text>
<text x="106.7" y="169.7">STL1-1260GTT-001 U</text>
<text x="167.2" y="171.2">CD075014 1X3</text>
<text x="185.5" y="169.7">STL1-1260GTT-001 U</text>
<text x="248.5" y="171.2">CD075014 1X3</text>
<text x="266.8" y="169.7">STL1-1260GTT-001 U</text>
<text x="4.6" y="186">SJ-5303</text>
<text x="19.9" y="186">SJ-5303</text>
<text x="7.7" y="190">E3</text>
<text x="22.9" y="190">E4</text>
<text x="4.6" y="203.8">SJ-5303</text>
<text x="19.9" y="203.8">SJ-5303</text>
<text x="53.4" y="199.4">A08-0425</text>
</g>
<g font-size="2.3" fill="#f00">
<text x="210.1" y="19.8">SCL</text>
<text x="213.9" y="22.4">SDA</text>
<text x="227.9" y="33.8">SCL/Speed_ref</text>
<text x="23.4" y="44">WH</text>
<text x="23.4" y="46.5">WL</text>
<text x="23.4" y="49">VH</text>
<text x="23.4" y="54.1">VL/SCK</text>
<text x="23.4" y="56.7">UH/MISO</text>
<text x="23.4" y="59.2">UL/MOSI</text>
<text x="213.9" y="56.7">Vm'/ADC_ref</text>
<text x="213.9" y="59.2">ADC_ref</text>
<text x="215.2" y="79.5">Shunt_pos/Vn_conditioned</text>
<text x="26" y="88.4">UL/MOSI</text>
<text x="117.4" y="88.4">SDA</text>
<text x="26" y="91">UH/MISO</text>
<text x="26" y="93.5">VL/SCK</text>
<text x="117.4" y="91">U'</text>
<text x="117.4" y="93.5">SCL/Speed_ref</text>
<text x="26" y="96">VH</text>
<text x="117.4" y="96">Vm'/ADC_ref</text>
<text x="26" y="103.7">WL</text>
<text x="26" y="106.2">WH</text>
<text x="117.4" y="106.2">W'</text>
<text x="117.4" y="103.7">V'</text>
<text x="214.7" y="103.7">Shunt_neg/Current_reference</text>
<text x="116.1" y="111.3">Shunt_neg/Current_reference</text>
<text x="116.1" y="108.7">Shunt_pos/Vn_conditioned</text>
<text x="55.2" y="127.8">Fault_IPM/Fault_overcurrent</text>
<text x="215.2" y="127.8">Fault_IPM/Fault_overcurrent</text>
<text x="86.9" y="162.1">U'</text>
<text x="164.4" y="162.1">V'</text>
<text x="241.9" y="162.1">W'</text>
</g>
<g font-size="2.3" fill="#004080">
<text x="69.9" y="90">PB0(MOSI...)</text>
<text x="86.5" y="90">PA0(ADC0...)</text>
<text x="69.9" y="92.5">PB1(MISO...)</text>
<text x="69.9" y="95">PB2(SCK...)</text>
<text x="86.5" y="92.5">PA1(ADC1...)</text>
<text x="86.5" y="95">PA2(ADC2...)</text>
<text x="69.9" y="97.6">PB3(OC1B...)</text>
<text x="69.9" y="100.1">VCC</text>
<text x="86.5" y="97.6">PA3(AREF...)</text>
<text x="93.8" y="100.1">AGND</text>
<text x="69.9" y="102.7">GND</text>
<text x="69.9" y="105.2">PB4(ADC7...)</text>
<text x="69.9" y="107.7">PB5(ADC8...)</text>
<text x="86.5" y="105.2">PA4(ADC3...)</text>
<text x="86.5" y="107.7">PA5(ADC4...)</text>
<text x="94" y="102.7">AVCC</text>
<text x="69.9" y="110.3">PB6(ADC9...)</text>
<text x="69.9" y="112.8">PB7(RESET...) PA7(ADC6...)</text>
<text x="86.5" y="110.3">PA6(ADC5...)</text>
</g>
<g font-size="2.3" fill="#008000">
<text x="144.4" y="125.8" transform="rotate(-90 144.4 125.8)">TP10</text>
<text x="147" y="125.8" transform="rotate(-90 147 125.8)">TP11</text>
<text x="149.5" y="125.8" transform="rotate(-90 149.5 125.8)">TP12</text>
<text x="152" y="125.8" transform="rotate(-90 152 125.8)">TP13</text>
<text x="154.6" y="125.8" transform="rotate(-90 154.6 125.8)">TP14</text>
<text x="157.1" y="125.8" transform="rotate(-90 157.1 125.8)">TP15</text>
<text x="159.7" y="125.8" transform="rotate(-90 159.7 125.8)">TP16</text>
<text x="162.2" y="125.8" transform="rotate(-90 162.2 125.8)">TP17</text>
</g>
<g font-size="2.3" fill="#800000">
<text x="119.4" y="180.9">Graphics be added in layout:</text>
<text x="119.4" y="183.4">- Logo: Atmel</text>
<text x="119.4" y="185.8">- Logo: AVR</text>
<text x="119.4" y="188.3">- Symbol: &quot;not in trashbin&quot;</text>
<text x="119.4" y="190.7">- Symbol: ROHS symbol</text>
<text x="119.4" y="193.2">- Text: &quot;MC301 - ATtinyX61 - device board&quot;</text>
</g>
<g font-size="1.8">
<text x="31.8" y="1.9">5</text>
<text x="90.1" y="1.9">4</text>
<text x="148.5" y="1.9">3</text>
<text x="206.9" y="1.9">2</text>
<text x="265.2" y="1.9">1</text>
<text x=".7" y="29.8">D</text>
<text x="295.1" y="29.8">D</text>
<text x=".7" y="81">C</text>
<text x="295.1" y="81">C</text>
<text x=".7" y="132.1">B</text>
<text x="295.1" y="132.1">B</text>
<text x=".7" y="183.3">A</text>
<text x="295.1" y="183.3">A</text>
<text x="31.8" y="209.2">5</text>
<text x="90.1" y="209.2">4</text>
<text x="148.5" y="209.2">3</text>
<text x="206.9" y="209.2">2</text>
<text x="265.2" y="209.2">1</text>
</g>
</svg>
